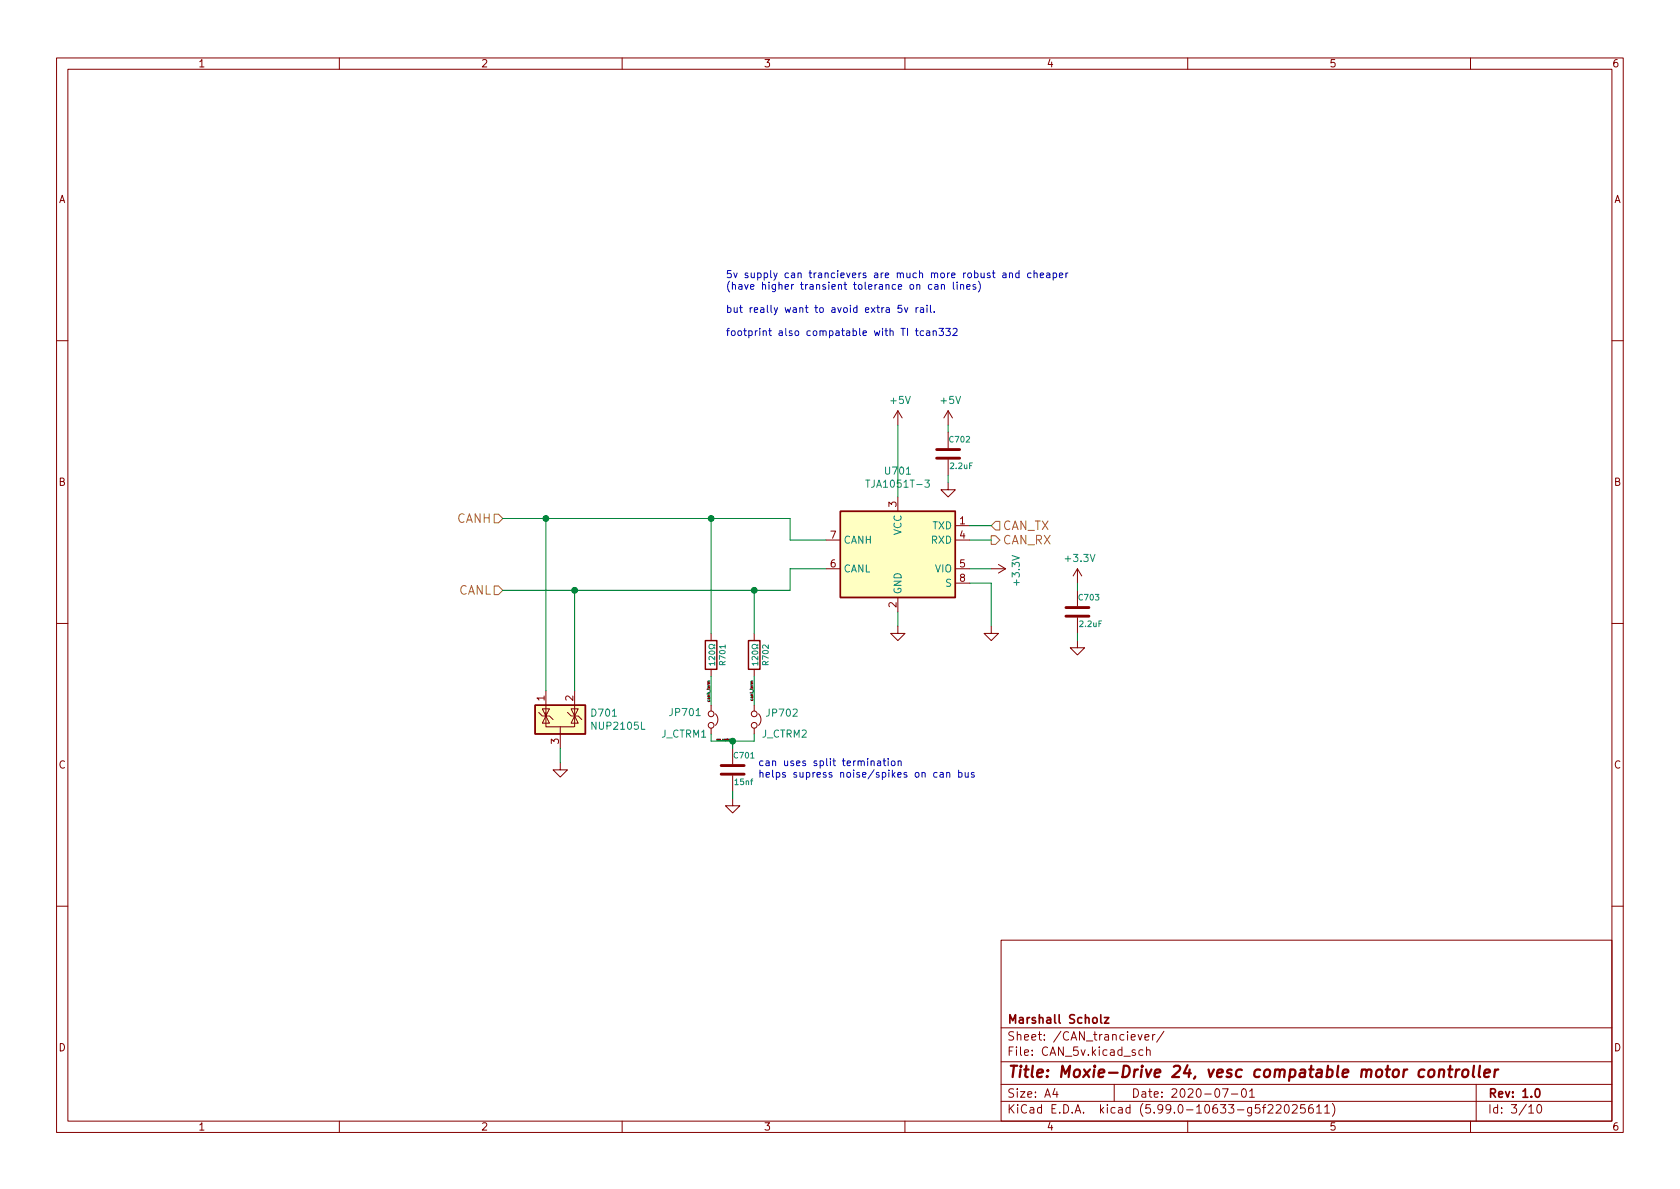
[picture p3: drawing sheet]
<svg xmlns="http://www.w3.org/2000/svg" width="297mm" height="210mm" viewBox="0 0 297 210" stroke-linecap="round" stroke-linejoin="round" font-family="sans-serif">
<g fill="none" stroke="#840000" stroke-width=".18">
<path d="M10 10.2h277v190.1h-277zM12 12.2h273v186.1h-273zM60 10.2v2M110 10.2v2M160 10.2v2M210 10.2v2M260 10.2v2M10 60.2h2M158.7 72.6v2.6M158.7 72.6l-.7 1.3M158.7 72.6l.8 1.3M167.6 72.6v2.6"/>
<path d="M167.6 76.4v2.8M167.6 72.6l-.7 1.3M167.6 72.6l.8 1.3M285 60.2h2M146 95.5h2.6M158.7 87.9v2.5M167.6 85.3v1.3h1.3l-1.3 1.3-1.2-1.3h1.2M167.6 81.3v2.8M168.9 93h2.5M168.9 95.5h2.5M176.5 99.8l1.3 .8M10 110.2h2"/>
<path d="M125.7 112v1.3M125.7 118.4v1.2M133.3 112v1.3M133.3 118.4v1.2M146 100.6h2.6M158.7 110.7v1.3h1.3l-1.3 1.3-1.2-1.3h1.2M158.7 105.7v2.5M168.9 100.6h2.5M168.9 103.1h2.5M175.3 110.7v1.3h1.2l-1.2 1.3-1.3-1.3h1.3M175.3 100.6h2.5M177.8 100.6l-1.3 .7"/>
<path d="M190.5 113.3v1.2h1.3l-1.3 1.3-1.3-1.3h1.3M190.5 100.6l-.8 1.2M190.5 100.6v2.5M190.5 104.4v2.8M190.5 109.2v2.8M190.5 100.6l.8 1.2M285 110.2h2M95.2 126l.7 .6h1.3l.6 .6M96.5 126.6v1.9h5.1v-1.9M96.5 126.6l.7 1.3h-1.3zM96.5 126v.6l.7-1.3h-1.3l.6 1.3M96.5 122.2v4.4"/>
<path d="M99.1 134.9v1.2h1.2l-1.2 1.3-1.3-1.3h1.3M99.1 128.5v3.8M100.3 126l.7 .6h1.2l.7 .6M101 125.3h1.2l-.6 1.3zM101.6 126.6l.6 1.3h-1.2zM101.6 122.2v4.4M125.7 124.7v1M125.7 128.8v1M126.5 126.2a1.45 1.45 0 0 1 0 2.1M129.5 132.3v2.8M129.5 137.2v2.7M133.3 124.7v1"/>
<path d="M133.3 128.8v1M134.1 126.2a1.45 1.45 0 0 1 0 2.1M129.5 141.2v1.3h1.3l-1.3 1.3-1.2-1.3h1.2M10 160.2h2M177 166.3h108v32h-108zM285 160.2h2M60 198.3v2M110 198.3v2M160 198.3v2M177 194.8h108M177 191.8h108M177 187.8h108"/>
<path d="M177 181.8h108M186.5 192.5l-.4 1h1M186.9 193v1M197 191.8v3M200.7 185.7l-.3-.1-.3 .2 .1 .3 .5 .1v.4h-.6M201.2 182.9l.4 1 .3-1M202.1 185.7l-.5-.1-.2 .3v.4l.1 .3h.6M202.4 183.4l.7-.1v-.3l-.5-.1-.2 .2 .1 .8h.6M202.7 185.8l.2-.2 .4 .1 .1 .9M202.7 185.1v1.5M203.8 182.9v1M204.2 182.9l-.3 .1-.1 .2"/>
<path d="M205.8 182.4l-1.3 1.9M210 198.3v2M216.1 192.5h1l-.6 1.5M217.7 193.5h1.2M219.7 192.6l.2-.1a.81 .81 0 0 1 .5 .7 .81 .81 0 0 1-.3 .8h-.1a.81 .81 0 0 1-.6-.6 .81 .81 0 0 1 .3-.8zM220.9 193l.5-.5v1.5M220.9 194h.9M224.2 195.5l.6-.2 .2 .2 .1 .3-1 1h1M225.6 195.5l.6-.2 .2 .2 .1 .3-.9 1h.9M227.3 195.4l.1-.1a.81 .81 0 0 1 .6 .7 .81 .81 0 0 1-.3 .8h-.1a.81 .81 0 0 1-.6-.6 .81 .81 0 0 1 .3-.8zM228.5 195.5l.6-.2 .2 .2 .1 .3-1 1h1M230.7 195.3h-.7l-.1 .7 .2-.1 .5 .1 .2 .2-.1 .5-.2 .1-.6-.1"/>
<path d="M232.1 195.3a.59 .59 0 0 0-.7 .7v.5l.1 .3h.4l.2-.1 .1-.5-.1-.2-.5-.1-.2 .3M232.8 195.8l.4-.5v1.5M232.8 196.8h.8M234.2 195.8l.4-.5v1.5M234.2 196.8h.9M235.6 195.1a1.72 1.72 0 0 1 0 2.3M260 198.3v2M261 191.8v6.5M270.3 195.8l.4-.5v1.5M270.3 196.8h.9M271.9 195.4l.2-.1a.81 .81 0 0 1 .6 .7 .81 .81 0 0 1-.3 .8h-.2a.81 .81 0 0 1-.6-.6 .81 .81 0 0 1 .3-.8z"/>
<circle cx="125.7" cy="126.2" r=".51"/>
<circle cx="125.7" cy="128.3" r=".51"/>
<circle cx="133.4" cy="126.2" r=".51"/>
<circle cx="133.4" cy="128.3" r=".51"/>
</g>
<path d="M194.6 179.4v1.3l.2 .2M195.3 179.9h.8l-.8 1h.8M271.6 192.6l.2-.1a.82 .82 0 0 1 .6 .7 .82 .82 0 0 1-.3 .8h-.2a.81 .81 0 0 1-.6-.6 .81 .81 0 0 1 .3-.8z" fill="none" stroke="#840000" stroke-width=".3"/>
<g fill="none" stroke="#840000" stroke-width=".4">
<path d="M252.7 189.3a.52 .52 0 0 1 .5-.2 .52 .52 0 0 1 .4 .4v.6a.55 .55 0 0 1-.6 .4 .55 .55 0 0 1-.5-.4zM254.5 189.3a.49 .49 0 0 1 .9 .1l-.2 1.1M254.5 189.1l-.1 1.4M256.1 189.1h.7M256.4 188.5l-.2 1.7 .1 .2 .4 .1M257.5 189.1l-.2 1.4M258.1 189.1l-.4 .1-.3 .3M258.7 189.3a.52 .52 0 0 1 .5-.2 .52 .52 0 0 1 .4 .4v.6a.55 .55 0 0 1-.6 .4 .55 .55 0 0 1-.5-.4zM260.6 188.5l-.2 1.7 .3 .3M261.7 188.5l-.2 1.7 .2 .3M262.5 189.8l.9-.2v-.4l-.2-.1-.6 .1-.2 1 .3 .3 .5-.1M264.3 189.1l-.1 1.4"/>
<path d="M264.9 189.1l-.4 .1-.2 .3"/>
</g>
<path d="M148.6 90.4h20.3v15.3h-20.3zM124.7 113.3h2v5.1h-2zM132.3 113.3h2.1v5.1h-2.1zM94.6 124.7h8.9v5.1h-8.9z" fill="none" stroke="#840000" stroke-width=".25"/>
<path d="M153.1 84.9h.7M163.5 84.9h.8l-.4 .5 .4 .1v.5l-.2 .2-.6-.2M125.4 115.2a.49 .49 0 0 1 .6-.1 .49 .49 0 0 1 .3 .5 .5 .5 0 0 1-.6 .2 .5 .5 0 0 1-.3-.5zM126.4 117.3h-1l.2 .3M126.4 116.1v.6l-.8-.6-.2 .2v.4M126.4 114v.2h-.2a.43 .43 0 0 0-.6-.2 .43 .43 0 0 0-.2 .6l.5 .1 .5-.2v.2M126.4 117.1v.5M133.1 115.2a.49 .49 0 0 1 .5-.1 .49 .49 0 0 1 .3 .5 .5 .5 0 0 1-.5 .2 .5 .5 0 0 1-.4-.5zM134 117.3h-1l.3 .3M134 116.1v.6l-.7-.6-.3 .2 .1 .4M134 114v.2h-.2a.43 .43 0 0 0-.6-.2 .43 .43 0 0 0-.2 .6l.5 .1 .5-.2v.2M134 117.1v.5" fill="none" stroke="#008484" stroke-width=".18"/>
<g fill="#ffffc2" stroke="#ffffc2" stroke-width=".18">
<path d="M94.6 124.7h8.9v5.1h-8.9z"/>
<path d="M148.6 90.4h20.3v15.3h-20.3z"/>
</g>
<path d="M165.6 79.5h4.1M165.6 81h4.1M188.5 109h4M188.5 107.4h4M127.5 136.9h4.1M127.5 135.4h4.1" fill="none" stroke="#840000" stroke-width=".51"/>
<path d="M87.4 90.9h.7l.8 .8-.8 .8h-.7zM175.3 94.7h.7l.8 .8-.8 .8h-.7zM176 92.2h.8v1.5h-.8l-.7-.7zM87.4 103.6h.7l.8 .8-.8 .8h-.7z" fill="none" stroke="#848400" stroke-width=".18"/>
<path d="M125.2 123.8l.1 .3 .2-.1v-.2M126.9 130.7l-.2 .1 .2 .1M132.8 123.6l.1 .3 .2-.1v-.2" fill="none" stroke="#000" stroke-width=".18"/>
<g fill="none" stroke="#0000c2" stroke-width=".18">
<path d="M156.7 54.5h.5l.1 .7M157.3 54.7l-.5 .1-.2 .1 .2 .3h.5M159.4 54h-.6v.6l.1-.1h.5l.1 .2-.1 .4-.2 .1-.4-.1M159.9 54.4l.3 .8 .3-.8M161.9 58.5h.4M162 54.4v.8M162 58.1v1.1l.3 .1M162.3 54.4l-.3 .2M162.8 54.5h.4l.1 .7M163.3 54.7l-.4 .1-.2 .1 .2 .3h.4M163.3 58.6l-.4-.1-.2 .2 .1 .6h.5M163.8 58.6h.5l.1 .7"/>
<path d="M163.9 54v.1M163.9 54.4v.8M164.4 58.8l-.4 .1-.2 .1 .2 .3h.4M164.5 54v1.1l.2 .1M164.8 50.4l-.4-.1-.3 .3 .2 .5h.5M165 58.6l.2-.1 .3 .1v.7M165 58.5v.8M165.2 55.1v.1M165.3 50.4h.5v.8M165.8 50.6l-.4 .1-.2 .2 .2 .3 .4-.1M166 58.1h.8l-.4 .5 .3 .1v.5l-.1 .1-.6-.1M166.4 50.4l.2-.1 .3 .1 .1 .8"/>
<path d="M166.4 50.3v.9M167.2 58.1h.8l-.4 .5 .4 .1v.5l-.2 .1-.6-.1M168.5 58.2l.5-.1 .2 .3-.8 .9h.8M168.6 49.9v1.1l.1 .2M169.2 50.3v.9M169.8 50.4l.2-.1 .3 .1 .1 .8M169.8 50.3v.9M170.9 50.7l.6-.1v-.2l-.4-.1-.2 .2 .1 .6h.5M172.5 50.4l-.3-.1-.2 .2 .1 .2 .4 .1v.3h-.5M173 49.7a1.46 1.46 0 0 1 0 1.9M177.3 48.3h.5l.1 .8M177.9 48.6h-.4l-.2 .2 .2 .3h.4"/>
<path d="M178.5 48.4l.2-.1h.3v.8M178.5 48.3v.8M180.2 48.3h-.4l-.2 .2 .1 .6h.5M180.2 47.8v1.3M182.3 48.3h-.4l-.2 .2 .1 .6h.5M182.8 48.4l.2-.1h.3l.1 .8M182.8 47.8v1.3M183.9 48.7l.6-.1v-.3h-.4l-.2 .1 .1 .7h.5M185.1 48.3h.5v.8M185.6 48.6h-.4l-.2 .2 .2 .3h.4M186.2 48.3h.4l.2 .2-.1 .6h-.5M186.2 48.3v1.2"/>
<path d="M187.3 48.7l.6-.1v-.3h-.4l-.2 .1 .1 .7h.5M188.5 48.3v.8M188.8 48.3l-.3 .2M154 134.7l.2-.1h.3l.1 .8M155.2 134.6h.5v.8M155.7 134.9h-.4l-.2 .2 .2 .3 .4-.1M156.1 134.6h.5M156.3 134.1v1.1l.3 .2M157 134.1v.1M157 134.6v.8M157.7 134.6h.3l.3 .2v.4l-.3 .2-.3-.1-.1-.1zM158.8 134.7l.2-.1h.3v.8"/>
<path d="M158.8 134.6v.8M165.7 136.7l-.4-.1-.2 .2 .1 .6h.5M166.2 136.7h.5l.1 .7M166.8 136.9l-.4 .1-.2 .1 .2 .3h.4M167.4 136.7l.2-.1 .3 .1v.7M167.4 136.6v.8M169.5 136.7l.4-.1 .2 .2-.1 .6h-.5M169.5 136.2v1.2M170.6 136.6l.1 .8h.3l.2-.1M171.2 136.6v.8M172.2 136.7l-.3-.1-.2 .2 .1 .2 .4 .1v.3h-.5"/>
</g>
<g fill="none" stroke="#008400" stroke-width=".18">
<path d="M158.7 75.2v12.7M167.6 75.2v1.2M88.9 91.7h50.8v3.8h6.3M96.5 91.7v30.5M125.7 91.7v20.3M167.6 84.1v1.2M171.4 95.5h3.9M171.4 93h3.9M101.6 104.4v17.8M125.7 119.6v5.1M133.3 104.4v7.6M133.3 119.6v5.1"/>
<path d="M146 100.6h-6.3v3.8h-50.8M158.7 108.2v2.5M171.4 100.6h3.9M171.4 103.1h3.9v7.6M190.5 103.1v1.3M190.5 112v1.3M99.1 132.3v2.6M125.7 129.8v1.3h7.6v-1.3M129.5 131.1v1.2M129.5 139.9v1.3"/>
</g>
<g fill="#008400" stroke="#008400" stroke-width=".18">
<circle cx="101.6" cy="104.4" r=".51"/>
<circle cx="125.7" cy="91.7" r=".51"/>
<circle cx="133.4" cy="104.4" r=".51"/>
<circle cx="129.5" cy="131.1" r=".51"/>
<circle cx="96.5" cy="91.7" r=".51"/>
</g>
<text font-size="2.8" fill="#840000" x="178" y="190.6">Title: Moxie-Drive 24, vesc compatable motor controller</text>
<g font-size="2.1" fill="#848400">
<text x="80.8" y="92.5">CANH</text>
<text x="177.2" y="93.7">CAN_TX</text>
<text x="177.2" y="96.3">CAN_RX</text>
<text x="81" y="105.2">CANL</text>
</g>
<g font-size="2.1" fill="#840000">
<text x="178" y="184">Sheet: /CAN_tranciever/</text>
<text x="178" y="181">Marshall Scholz</text>
<text x="178" y="186.7">File: CAN_5v.kicad_sch</text>
<text x="178" y="196.9">KiCad E.D.A. kicad (5.99.0-10633-g5f22025611)</text>
<text x="178" y="194.1">Size: A4</text>
<text x="200" y="194.1">Date: 2020-07-01</text>
<text x="263" y="194.1">Rev: 1.0</text>
<text x="263" y="196.9">Id: 3/10</text>
</g>
<g font-size="1.8" fill="#840000">
<text x="35" y="11.9">1</text>
<text x="85" y="11.9">2</text>
<text x="135" y="11.9">3</text>
<text x="185" y="11.9">4</text>
<text x="235" y="11.9">5</text>
<text x="285" y="11.9">6</text>
<text x="10.3" y="35.9">A</text>
<text x="285.3" y="35.9">A</text>
<text x="10.3" y="85.9">B</text>
<text x="158.5" y="89.6" transform="rotate(-90 158.5 89.6)">3</text>
<text x="285.3" y="85.9">B</text>
<text x="146.8" y="95.2">7</text>
<text x="169.7" y="92.7">1</text>
<text x="169.7" y="95.2">4</text>
<text x="146.8" y="100.3">6</text>
<text x="169.7" y="100.3">5</text>
<text x="158.5" y="107.4" transform="rotate(-90 158.5 107.4)">2</text>
<text x="169.7" y="102.9">8</text>
<text x="96.3" y="123.9" transform="rotate(-90 96.3 123.9)">1</text>
<text x="101.3" y="123.9" transform="rotate(-90 101.3 123.9)">2</text>
<text x="98.8" y="131.6" transform="rotate(-90 98.8 131.6)">3</text>
<text x="10.3" y="135.9">C</text>
<text x="285.3" y="135.9">C</text>
<text x="10.3" y="185.9">D</text>
<text x="285.3" y="185.9">D</text>
<text x="35" y="199.9">1</text>
<text x="85" y="199.9">2</text>
<text x="135" y="199.9">3</text>
<text x="185" y="199.9">4</text>
<text x="235" y="199.9">5</text>
<text x="285" y="199.9">6</text>
</g>
<g font-size="1.8" fill="#0000c2">
<text x="128.3" y="49.2">5v supply can trancievers are much more robust and cheaper</text>
<text x="128.3" y="51.2">(have higher transient tolerance on can lines)</text>
<text x="128.3" y="55.3">but really want to avoid extra 5v rail.</text>
<text x="128.3" y="59.4">footprint also compatable with TI tcan332</text>
<text x="134" y="135.5">can uses split termination</text>
<text x="134" y="137.5">helps supress noise/spikes on can bus</text>
</g>
<g font-size="1.8" fill="#008484">
<text x="157.5" y="71.4">+5V</text>
<text x="166.4" y="71.4">+5V</text>
<text x="156.6" y="83.9">U701</text>
<text x="153.8" y="86.2">TJA1051T-3</text>
<text x="159.4" y="94.7" transform="rotate(-90 159.4 94.7)">VCC</text>
<text x="164.9" y="93.6">TXD</text>
<text x="149.1" y="101.2">CANL</text>
<text x="149.1" y="96.1">CANH</text>
<text x="164.7" y="96.1">RXD</text>
<text x="165.4" y="101.2">VIO</text>
<text x="188.5" y="99.4">+3.3V</text>
<text x="159.4" y="105.2" transform="rotate(-90 159.4 105.2)">GND</text>
<text x="167.2" y="103.8">S</text>
<text x="180.3" y="103.3" transform="rotate(-90 180.3 103.3)">+3.3V</text>
<text x="104.7" y="126.7">D701</text>
<text x="104.9" y="129">NUP2105L</text>
<text x="116.9" y="130.4">J_CTRM1</text>
<text x="118.6" y="126.6">JP701</text>
<text x="134.7" y="130.4">J_CTRM2</text>
<text x="135.7" y="126.7">JP702</text>
</g>
<g font-size="1.4" fill="#008484">
<text x="168" y="78.2">C702</text>
<text x="168.1" y="82.9">2.2uF</text>
<text x="190.8" y="106.2">C703</text>
<text x="191" y="110.9">2.2uF</text>
<text x="128.3" y="117.5" transform="rotate(-90 128.3 117.5)">R701</text>
<text x="135.9" y="117.5" transform="rotate(-90 135.9 117.5)">R702</text>
<text x="129.9" y="134.1">C701</text>
<text x="130" y="138.8">15nf</text>
</g>
<g font-size=".7">
<text x="125.5" y="123.8" transform="rotate(-90 125.5 123.8)">canh_term</text>
<text x="133.1" y="123.6" transform="rotate(-90 133.1 123.6)">canl_term</text>
</g>
<text font-size=".4" x="127" y="130.9">can_capterm</text>
</svg>
